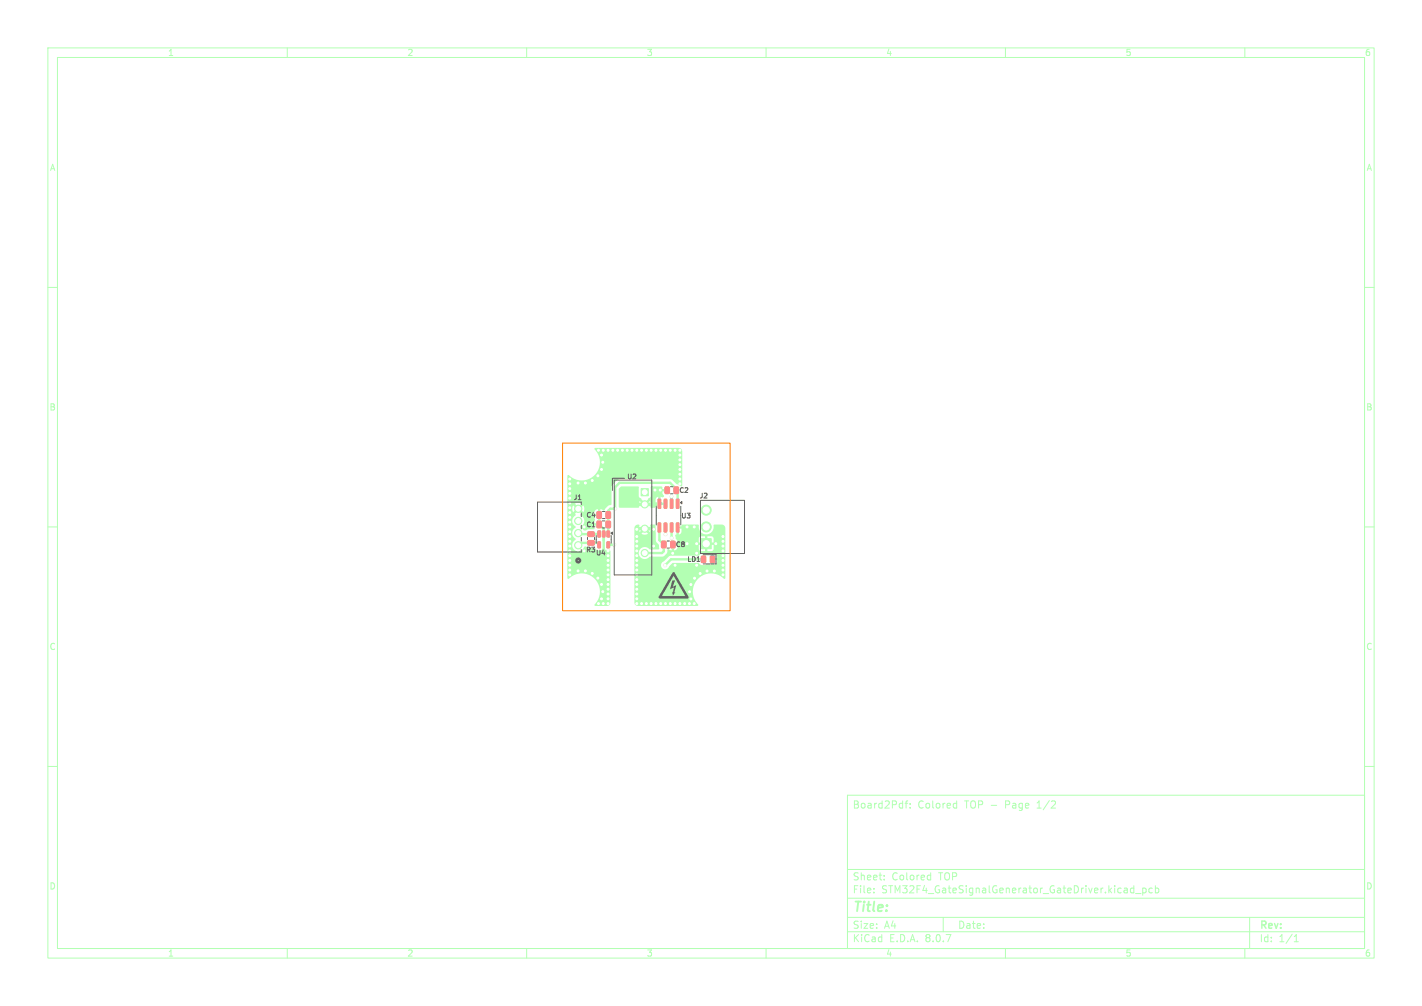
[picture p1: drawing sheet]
<svg xmlns="http://www.w3.org/2000/svg" width="297mm" height="210mm" viewBox="0 0 297 210" stroke-linecap="round" stroke-linejoin="round" font-family="sans-serif">
<g fill="none" stroke="#b3ffb3" stroke-width=".21">
<path d="M10 10h277v190h-277zM12 12h273v186h-273zM60 10v2M110 10v2M160 10v2M210 10v2M260 10v2M10 60h2M285 60h2M10 110h2M285 110h2M10 160h2"/>
<path d="M177 166h108v32h-108zM189 167.7h.6M189.6 167.2l-.4 .2v1.3M190.1 168.6v.1M190.1 167.8v.1M199.4 167.7l.4 .1M199.8 167.2v1.5M199.8 168.6l-.4 .1M285 160h2M60 198v2M110 198v2M160 198v2"/>
<path d="M177 194.5h108M177 191.5h108M177 187.5h108M177 181.5h108M182.5 186.3v.1M182.5 185.5v.1M184.7 183.6v.1M184.7 182.8v.1M194 182.7l.4 .1M194.4 182.2v1.5M194.4 183.6l-.4 .1M197 191.5v3"/>
<path d="M210 198v2M236.8 184.9v1.5M236.8 185.5l-.4-.1-.3 .3 .1 .6h.6M237.2 186.5h1.1M238.7 185.5l.4-.1 .3 .3-.2 .6h-.5M238.7 185.4v1.5M240.7 185.5l-.5-.1-.2 .3 .1 .6h.6M241.3 185.5l.4-.1 .3 .3-.1 .6h-.6M241.3 184.9v1.5M260 198v2M261 191.5v6.5M270.3 196.6h.9"/>
<path d="M270.3 195.5l.4-.4v1.5"/>
</g>
<g fill="#b3ffb3" stroke="#b3ffb3" stroke-width=".21">
<path d="M148.4 116.1h.7l.2 .1v1l-.2 .2-.5 .1-.3-.2z"/>
<path d="M146.5 116.1h.7l.2 .1v1l-.1 .2-.6 .1-.2-.2z"/>
<path d="M126.8 110.8l.5 .1-.1 1.2-.4-.1z"/>
<path d="M125.8 110.8l.6 .1-.1 1.2-.5-.1z"/>
<path d="M124.9 110.8l.5 .1-.1 1.2-.4-.1z"/>
<path d="M124.9 113.1l.5 .1-.1 1.2-.4-.1z"/>
<path d="M126.8 113.1l.5 .1-.1 1.2-.4-.1z"/>
<path d="M140.1 113l.7-.1 .2 .2v1l-.1 .3h-.6l-.2-.2z"/>
<path d="M138.2 113l.7-.1 .2 .2v1l-.1 .3h-.6l-.2-.2z"/>
<path d="M141.3 104.2l.5 .1-.1 1.8-.5-.1z"/>
<path d="M140 104.2l.6 .1-.1 1.8-.5-.1z"/>
<path d="M138.7 104.2l.6 .1-.1 1.8-.5-.1z"/>
<path d="M137.5 104.2l.5 .1-.1 1.8-.5-.1z"/>
<path d="M137.5 109.2h.5l-.1 1.9-.5-.1z"/>
<path d="M138.7 109.2h.6l-.1 1.9-.5-.1z"/>
<path d="M140 109.2h.6l-.1 1.9-.5-.1z"/>
<path d="M141.3 109.2h.5l-.1 1.9-.5-.1z"/>
<path d="M140.8 101.7l.7-.1 .2 .2v1l-.1 .2-.6 .1-.2-.2z"/>
<path d="M138.9 101.7l.7-.1 .2 .2v1l-.1 .2-.6 .1-.2-.2z"/>
<path d="M133.9 102h1.5v1.5h-1.5z"/>
<path d="M122.8 111.1l1.2-.1 .1 .2v.7l-.2 .1h-1l-.2-.2z"/>
<path d="M122.8 112.9l1.2-.1 .1 .3v.6l-.2 .1h-1l-.2-.2z"/>
<path d="M126.6 106.9l.7-.1 .2 .1v1.1l-.1 .2h-.6l-.2-.1z"/>
<path d="M124.7 106.9l.7-.1 .2 .1v1.1l-.1 .2h-.6l-.2-.1z"/>
<path d="M146.4 112.5h2.2v2.1h-2.2z"/>
<path d="M126.6 108.8h.7l.2 .1v1.1l-.1 .2h-.6l-.2-.1z"/>
<path d="M124.7 108.8h.7l.2 .1v1.1l-.1 .2h-.6l-.2-.1z"/>
<circle cx="134.7" cy="105.3" r=".75"/>
<circle cx="134.7" cy="110.4" r=".75"/>
<circle cx="134.7" cy="115.4" r=".75"/>
<circle cx="120.8" cy="113.8" r=".76"/>
<circle cx="120.8" cy="111.3" r=".76"/>
<circle cx="120.8" cy="108.7" r=".76"/>
<circle cx="120.8" cy="106.2" r=".76"/>
<circle cx="147.5" cy="110" r="1.05"/>
<circle cx="147.5" cy="106.5" r="1.05"/>
</g>
<g fill="#ececec" stroke="#ececec" stroke-width=".21">
<circle cx="133" cy="116" r=".35"/>
<circle cx="145" cy="126" r=".35"/>
<circle cx="139" cy="126" r=".35"/>
<circle cx="147.7" cy="119.2" r=".35"/>
<circle cx="136.5" cy="110.5" r=".35"/>
<circle cx="145.1" cy="120.7" r=".35"/>
<circle cx="133" cy="121" r=".35"/>
<circle cx="140.5" cy="115.5" r=".35"/>
<circle cx="149.5" cy="113.5" r=".35"/>
<circle cx="141" cy="118" r=".35"/>
<circle cx="133" cy="125" r=".35"/>
<circle cx="146.2" cy="119.7" r=".35"/>
<circle cx="141" cy="126" r=".35"/>
<circle cx="133" cy="120" r=".35"/>
<circle cx="151" cy="117" r=".35"/>
<circle cx="151" cy="120" r=".35"/>
<circle cx="133" cy="115" r=".35"/>
<circle cx="133" cy="123" r=".35"/>
<circle cx="136" cy="126" r=".35"/>
<circle cx="144" cy="126" r=".35"/>
<circle cx="151" cy="114" r=".35"/>
<circle cx="133" cy="124" r=".35"/>
<circle cx="151" cy="116" r=".35"/>
<circle cx="143.5" cy="113.5" r=".35"/>
<circle cx="133" cy="117" r=".35"/>
<circle cx="145.5" cy="113.5" r=".35"/>
<circle cx="137" cy="126" r=".35"/>
<circle cx="143.5" cy="110" r=".35"/>
<circle cx="144" cy="123.5" r=".35"/>
<circle cx="151" cy="119" r=".35"/>
<circle cx="133" cy="118" r=".35"/>
<circle cx="140" cy="126" r=".35"/>
<circle cx="133" cy="112" r=".35"/>
<circle cx="144.3" cy="122" r=".35"/>
<circle cx="143" cy="126" r=".35"/>
<circle cx="138" cy="126" r=".35"/>
<circle cx="151" cy="115" r=".35"/>
<circle cx="133" cy="110.5" r=".35"/>
<circle cx="133" cy="122" r=".35"/>
<circle cx="151" cy="112" r=".35"/>
<circle cx="133" cy="114" r=".35"/>
<circle cx="144.3" cy="125" r=".35"/>
<circle cx="145.5" cy="115.5" r=".35"/>
<circle cx="151" cy="113" r=".35"/>
<circle cx="133" cy="113" r=".35"/>
<circle cx="145" cy="110" r=".35"/>
<circle cx="135" cy="126" r=".35"/>
<circle cx="133" cy="119" r=".35"/>
<circle cx="151" cy="118" r=".35"/>
<circle cx="142" cy="126" r=".35"/>
<circle cx="134" cy="126" r=".35"/>
<circle cx="149.2" cy="119.2" r=".35"/>
<circle cx="145.5" cy="118" r=".35"/>
<circle cx="133" cy="126" r=".35"/>
<circle cx="136.5" cy="114" r=".35"/>
<circle cx="142" cy="99" r=".35"/>
<circle cx="119" cy="101" r=".35"/>
<circle cx="142" cy="94" r=".35"/>
<circle cx="127" cy="125" r=".35"/>
<circle cx="119" cy="109" r=".35"/>
<circle cx="119" cy="103" r=".35"/>
<circle cx="124.9" cy="120.7" r=".35"/>
<circle cx="142" cy="98" r=".35"/>
<circle cx="125.9" cy="96.5" r=".35"/>
<circle cx="119" cy="113" r=".35"/>
<circle cx="127" cy="120" r=".35"/>
<circle cx="136.8" cy="102.3" r=".35"/>
<circle cx="127" cy="117" r=".35"/>
<circle cx="125.6" cy="98" r=".35"/>
<circle cx="119" cy="100" r=".35"/>
<circle cx="139" cy="94" r=".35"/>
<circle cx="119" cy="115" r=".35"/>
<circle cx="132" cy="94" r=".35"/>
<circle cx="120.7" cy="119.2" r=".35"/>
<circle cx="120.7" cy="100.8" r=".35"/>
<circle cx="127" cy="118" r=".35"/>
<circle cx="125.9" cy="123.5" r=".35"/>
<circle cx="119" cy="111" r=".35"/>
<circle cx="134" cy="94" r=".35"/>
<circle cx="142" cy="96" r=".35"/>
<circle cx="124.9" cy="99.3" r=".35"/>
<circle cx="123.7" cy="100.3" r=".35"/>
<circle cx="119" cy="118" r=".35"/>
<circle cx="141" cy="94" r=".35"/>
<circle cx="119" cy="102" r=".35"/>
<circle cx="125.6" cy="125" r=".35"/>
<circle cx="126" cy="94" r=".35"/>
<circle cx="125" cy="126" r=".35"/>
<circle cx="142" cy="100" r=".35"/>
<circle cx="119" cy="105" r=".35"/>
<circle cx="136" cy="94" r=".35"/>
<circle cx="119" cy="107" r=".35"/>
<circle cx="127" cy="119" r=".35"/>
<circle cx="130" cy="94" r=".35"/>
<circle cx="119" cy="104" r=".35"/>
<circle cx="138" cy="94" r=".35"/>
<circle cx="119" cy="117" r=".35"/>
<circle cx="119" cy="108" r=".35"/>
<circle cx="127" cy="123" r=".35"/>
<circle cx="122.3" cy="100.8" r=".35"/>
<circle cx="119" cy="116" r=".35"/>
<circle cx="137" cy="94" r=".35"/>
<circle cx="125.6" cy="95" r=".35"/>
<circle cx="128" cy="94" r=".35"/>
<circle cx="142" cy="95" r=".35"/>
<circle cx="127" cy="124" r=".35"/>
<circle cx="131" cy="94" r=".35"/>
<circle cx="119" cy="110" r=".35"/>
<circle cx="140" cy="94" r=".35"/>
<circle cx="126" cy="126" r=".35"/>
<circle cx="127" cy="94" r=".35"/>
<circle cx="119" cy="114" r=".35"/>
<circle cx="135" cy="94" r=".35"/>
<circle cx="125.6" cy="122" r=".35"/>
<circle cx="137.9" cy="102.3" r=".35"/>
<circle cx="123.7" cy="119.7" r=".35"/>
<circle cx="142" cy="97" r=".35"/>
<circle cx="119" cy="112" r=".35"/>
<circle cx="119" cy="106" r=".35"/>
<circle cx="127" cy="122" r=".35"/>
<circle cx="119" cy="120" r=".35"/>
<circle cx="129" cy="94" r=".35"/>
<circle cx="119" cy="119" r=".35"/>
<circle cx="133" cy="94" r=".35"/>
<circle cx="122" cy="110" r=".35"/>
<circle cx="142" cy="101" r=".35"/>
<circle cx="127" cy="116" r=".35"/>
<circle cx="125" cy="94" r=".35"/>
<circle cx="122" cy="115" r=".35"/>
<circle cx="127" cy="126" r=".35"/>
<circle cx="127" cy="115" r=".35"/>
<circle cx="127" cy="121" r=".35"/>
<circle cx="122.3" cy="119.2" r=".35"/>
<circle cx="128.5" cy="106.2" r=".35"/>
<circle cx="140.3" cy="112.3" r=".35"/>
<circle cx="139" cy="111.5" r=".35"/>
<circle cx="138.9" cy="118" r=".35"/>
<circle cx="140.3" cy="103.6" r=".35"/>
<circle cx="128.3" cy="113.7" r=".35"/>
</g>
<path d="M132.8 105.3h4.8M133 110.5l.1-.1h3.3l.1 .1" fill="none" stroke="#b3ffb3" stroke-width=".75"/>
<g fill="none" stroke="#b3ffb3" stroke-width=".5">
<path d="M120.8 111.3l.2 .2h4.1M123.5 111.5h-.1M125.1 109.5l1 .9v4.8M125.1 107.5h.1M125.1 113.3h-3.8l-.5 .5M127 109.5h.1M128.3 113.7h-1.3M137.7 110.1v2.7l.9 .9v1.4l-.3 .3h-3.6M139 110.1v1.4M140.3 103.6v1.6M140.3 104.2h.1M140.3 112.3h.1"/>
<path d="M140.3 110.1v2.2M141.5 105.2v-2.6l-.3-.3v-.2l-1.2-1.3h-10.6l-.9 .9v4.5h-1l-.5 .4v4.9M146.9 116.8h-6.7l-1.3 1.2"/>
</g>
<g fill="#b3ffb3">
<path d="M132.7 109.8l.3-.3a.31 .31 0 0 1 .5 .3l-.1 .6 .1 .6 .1 .1 .6-.6 .3 .4-.5 .5 .8 .2 .6-.2-.6-.5 .3-.4 .6 .6 .1-.1 .1-.6-.1-.8 .9-.1 .2 .1 .1 3.3 .6 .9 .1 .7-.2 .2-1.9-.1a1.26 1.26 0 0 0-1.8-.1 1.26 1.26 0 0 0 0 1.9 1.26 1.26 0 0 0 1.8-.1l3-.2 .6-.6 .2-.9 .4 .2a1.23 1.23 0 0 0 1.7-.4v-.5h-.7v1h-.5v-1.1l.4-.4h.8v-.4l-.4-.6h4.8v.9h1v.5h-1l.2 1.1 1.1 .2v-1h.6v1l.9-.1 .3-.3v-.9h-.9v-.5h.9v-.9l-.3-.4h-.9v.9h-.6v-.9h-.9l-.4 .4h-4.8v-.4a.26 .26 0 0 1-.1-.3 .26 .26 0 0 1 .3-.1h.6l.3-.3 .1-.9h-.5v1.2h-.5v-1.3l.4-.4h.6l.2-.4h3.4a1.7 1.7 0 0 0 2.3 1.9l.7-.7 .2-1.2h1.9l.4 .5 .1 10.7-.1 .1a4 4 0 0 0-6.4 1.1 3.9 3.9 0 0 0 .9 4.4l-.2 .2h-12.4l-.6-.3-.2-.5v-7.7h5.6v.3a.86 .86 0 0 0 .8 .6 .86 .86 0 0 0 .8-.6l.9-.8h5.3l.7 .5 .8-.1 .4-.2 .3 .1a1.21 1.21 0 0 0 1.7-.4v-.4h-.7v1h-.5v-1.5h1.2v-.3l-.3-.5-.4-.1v.9h-.5v-.9h-.3a.56 .56 0 0 1-.9 0h-.9l-.6 .4h-5.8l-.4 .2-1 1a.87 .87 0 0 0-.6 .8h-5.6v-7.7z"/>
<path d="M118.5 99.2h.1a3.9 3.9 0 0 0 6.5-1.6 3.9 3.9 0 0 0-1-3.9l.2-.2h17.4l.5 .2 .3 .3v7.5h-.3l-.3-.3-.6-.1-.9-.9-.3-.2-11 .1-1.2 1.1-.2 .4v3.8l-.7 .2-.6 .6a.37 .37 0 0 1-.5 .3l-.5-.2v3.1l-.4 .3h-.9l.1 .6-.2 .2h-1.1a.85 .85 0 0 1-1.4-.3l-.2-.2 .6-.7 .1-.4h2.1v.3h.8v-1.4h-.8l.2 .7-.2 .4h-2.1a1.33 1.33 0 0 0-.7-1.3l.2-.3-.3-.3h2.9v.3h.8v-1l-.5 .1-.3 .6h-2.9l-.3-.3 .4-.4 .5 .6 .1-.1 .1-.6-.1-.6-.1-.1-.5 .6-.4-.4 .6-.5-.6-.3-.6 .1-.2 .2 .5 .5-.3 .4-.6-.6-.2 .7 .2 .7 .6-.6 .3 .4-.5 .6 .1 .2a1.36 1.36 0 0 0 0 2.4v.2a1.36 1.36 0 0 0 0 2.4v.1a1.31 1.31 0 0 0-.3 2.2 1.31 1.31 0 0 0 2.2-.7l.8 .2h1.3l.2 .3a.94 .94 0 0 0 1.6-.2h.2l.3 .4 .9 .1 .1 .2v10.7l-.2 .4-.3 .3h-2.7l-.1-.1a3.9 3.9 0 0 0-.4-5.9 3.8 3.8 0 0 0-5.1 .4l-.2-.2z"/>
<path d="M126 112.1l.3 .1v.5a.31 .31 0 0 1-.2 .4 .31 .31 0 0 1-.3-.5z"/>
<path d="M129.3 102l.5-.5 3.6 .1v2.1l1.1 1.1-.3 .4-.6-.6-.2 .7 .1 .6-.2 .1h-4l-.1-.2z"/>
<path d="M135.9 101.6l2.3-.1 .1 .2v.4h1v.3l-.1 .2h-.9l.1 .4 .2 .4a.29 .29 0 0 1 0 .3 .29 .29 0 0 1-.3 .1l-.3-.1v1.2l.9 .1 .1 .3-2.1 .1-.1 .6h-.9v-1l-.2-.4-.6 .6-.3-.4 .5-.5h1.6v.6h.6v-1.2l-.5 .3-.1 .3h-1.6l.6-.6z"/>
</g>
<g fill="#fff" stroke="#fff" stroke-width=".21">
<circle cx="133" cy="116" r=".2"/>
<circle cx="145" cy="126" r=".2"/>
<circle cx="139" cy="126" r=".2"/>
<circle cx="147.7" cy="119.2" r=".2"/>
<circle cx="136.5" cy="110.5" r=".2"/>
<circle cx="145.1" cy="120.7" r=".2"/>
<circle cx="133" cy="121" r=".2"/>
<circle cx="140.5" cy="115.5" r=".2"/>
<circle cx="149.5" cy="113.5" r=".2"/>
<circle cx="141" cy="118" r=".2"/>
<circle cx="133" cy="125" r=".2"/>
<circle cx="146.2" cy="119.7" r=".2"/>
<circle cx="141" cy="126" r=".2"/>
<circle cx="133" cy="120" r=".2"/>
<circle cx="151" cy="117" r=".2"/>
<circle cx="151" cy="120" r=".2"/>
<circle cx="133" cy="115" r=".2"/>
<circle cx="133" cy="123" r=".2"/>
<circle cx="136" cy="126" r=".2"/>
<circle cx="144" cy="126" r=".2"/>
<circle cx="151" cy="114" r=".2"/>
<circle cx="133" cy="124" r=".2"/>
<circle cx="151" cy="116" r=".2"/>
<circle cx="143.5" cy="113.5" r=".2"/>
<circle cx="133" cy="117" r=".2"/>
<circle cx="145.5" cy="113.5" r=".2"/>
<circle cx="137" cy="126" r=".2"/>
<circle cx="143.5" cy="110" r=".2"/>
<circle cx="144" cy="123.5" r=".2"/>
<circle cx="151" cy="119" r=".2"/>
<circle cx="133" cy="118" r=".2"/>
<circle cx="140" cy="126" r=".2"/>
<circle cx="133" cy="112" r=".2"/>
<circle cx="144.3" cy="122" r=".2"/>
<circle cx="143" cy="126" r=".2"/>
<circle cx="138" cy="126" r=".2"/>
<circle cx="151" cy="115" r=".2"/>
<circle cx="133" cy="110.5" r=".2"/>
<circle cx="133" cy="122" r=".2"/>
<circle cx="151" cy="112" r=".2"/>
<circle cx="133" cy="114" r=".2"/>
<circle cx="144.3" cy="125" r=".2"/>
<circle cx="145.5" cy="115.5" r=".2"/>
<circle cx="151" cy="113" r=".2"/>
<circle cx="133" cy="113" r=".2"/>
<circle cx="145" cy="110" r=".2"/>
<circle cx="135" cy="126" r=".2"/>
<circle cx="133" cy="119" r=".2"/>
<circle cx="151" cy="118" r=".2"/>
<circle cx="142" cy="126" r=".2"/>
<circle cx="134" cy="126" r=".2"/>
<circle cx="149.2" cy="119.2" r=".2"/>
<circle cx="145.5" cy="118" r=".2"/>
<circle cx="133" cy="126" r=".2"/>
<circle cx="136.5" cy="114" r=".2"/>
<circle cx="142" cy="99" r=".2"/>
<circle cx="119" cy="101" r=".2"/>
<circle cx="142" cy="94" r=".2"/>
<circle cx="127" cy="125" r=".2"/>
<circle cx="119" cy="109" r=".2"/>
<circle cx="119" cy="103" r=".2"/>
<circle cx="124.9" cy="120.7" r=".2"/>
<circle cx="142" cy="98" r=".2"/>
<circle cx="125.9" cy="96.5" r=".2"/>
<circle cx="119" cy="113" r=".2"/>
<circle cx="127" cy="120" r=".2"/>
<circle cx="136.8" cy="102.3" r=".2"/>
<circle cx="127" cy="117" r=".2"/>
<circle cx="125.6" cy="98" r=".2"/>
<circle cx="119" cy="100" r=".2"/>
<circle cx="139" cy="94" r=".2"/>
<circle cx="119" cy="115" r=".2"/>
<circle cx="132" cy="94" r=".2"/>
<circle cx="120.7" cy="119.2" r=".2"/>
<circle cx="120.7" cy="100.8" r=".2"/>
<circle cx="127" cy="118" r=".2"/>
<circle cx="125.9" cy="123.5" r=".2"/>
<circle cx="119" cy="111" r=".2"/>
<circle cx="134" cy="94" r=".2"/>
<circle cx="142" cy="96" r=".2"/>
<circle cx="124.9" cy="99.3" r=".2"/>
<circle cx="123.7" cy="100.3" r=".2"/>
<circle cx="119" cy="118" r=".2"/>
<circle cx="141" cy="94" r=".2"/>
<circle cx="119" cy="102" r=".2"/>
<circle cx="125.6" cy="125" r=".2"/>
<circle cx="126" cy="94" r=".2"/>
<circle cx="125" cy="126" r=".2"/>
<circle cx="142" cy="100" r=".2"/>
<circle cx="119" cy="105" r=".2"/>
<circle cx="136" cy="94" r=".2"/>
<circle cx="119" cy="107" r=".2"/>
<circle cx="127" cy="119" r=".2"/>
<circle cx="130" cy="94" r=".2"/>
<circle cx="119" cy="104" r=".2"/>
<circle cx="138" cy="94" r=".2"/>
<circle cx="119" cy="117" r=".2"/>
<circle cx="119" cy="108" r=".2"/>
<circle cx="127" cy="123" r=".2"/>
<circle cx="122.3" cy="100.8" r=".2"/>
<circle cx="119" cy="116" r=".2"/>
<circle cx="137" cy="94" r=".2"/>
<circle cx="125.6" cy="95" r=".2"/>
<circle cx="128" cy="94" r=".2"/>
<circle cx="142" cy="95" r=".2"/>
<circle cx="127" cy="124" r=".2"/>
<circle cx="131" cy="94" r=".2"/>
<circle cx="119" cy="110" r=".2"/>
<circle cx="140" cy="94" r=".2"/>
<circle cx="126" cy="126" r=".2"/>
<circle cx="127" cy="94" r=".2"/>
<circle cx="119" cy="114" r=".2"/>
<circle cx="135" cy="94" r=".2"/>
<circle cx="125.6" cy="122" r=".2"/>
<circle cx="137.9" cy="102.3" r=".2"/>
<circle cx="123.7" cy="119.7" r=".2"/>
<circle cx="142" cy="97" r=".2"/>
<circle cx="119" cy="112" r=".2"/>
<circle cx="119" cy="106" r=".2"/>
<circle cx="127" cy="122" r=".2"/>
<circle cx="119" cy="120" r=".2"/>
<circle cx="129" cy="94" r=".2"/>
<circle cx="119" cy="119" r=".2"/>
<circle cx="133" cy="94" r=".2"/>
<circle cx="122" cy="110" r=".2"/>
<circle cx="142" cy="101" r=".2"/>
<circle cx="127" cy="116" r=".2"/>
<circle cx="125" cy="94" r=".2"/>
<circle cx="122" cy="115" r=".2"/>
<circle cx="127" cy="126" r=".2"/>
<circle cx="127" cy="115" r=".2"/>
<circle cx="127" cy="121" r=".2"/>
<circle cx="122.3" cy="119.2" r=".2"/>
<circle cx="128.5" cy="106.2" r=".2"/>
<circle cx="140.3" cy="112.3" r=".2"/>
<circle cx="139" cy="111.5" r=".2"/>
<circle cx="138.9" cy="118" r=".2"/>
<circle cx="140.3" cy="103.6" r=".2"/>
<circle cx="128.3" cy="113.7" r=".2"/>
<circle cx="148.5" cy="123.5" r="1.6"/>
<circle cx="148.5" cy="96.5" r="1.6"/>
<circle cx="121.5" cy="96.5" r="1.6"/>
<circle cx="134.7" cy="102.7" r=".5"/>
<circle cx="134.7" cy="105.3" r=".5"/>
<circle cx="134.7" cy="110.4" r=".5"/>
<circle cx="134.7" cy="115.4" r=".5"/>
<circle cx="120.8" cy="113.8" r=".51"/>
<circle cx="120.8" cy="111.3" r=".51"/>
<circle cx="120.8" cy="108.8" r=".51"/>
<circle cx="120.8" cy="106.2" r=".51"/>
<circle cx="147.5" cy="113.5" r=".65"/>
<circle cx="147.5" cy="110" r=".65"/>
<circle cx="147.5" cy="106.5" r=".65"/>
<circle cx="121.5" cy="123.5" r="1.6"/>
</g>
<g fill="#ff8a8a" stroke="#ff8a8a" stroke-width=".21">
<path d="M148.4 116.1h.7l.2 .1v1l-.2 .2-.5 .1-.3-.2z"/>
<path d="M146.5 116.1h.7l.2 .1v1l-.1 .2-.6 .1-.2-.2z"/>
<path d="M126.8 110.8l.5 .1-.1 1.2-.4-.1z"/>
<path d="M125.8 110.8l.6 .1-.1 1.2-.5-.1z"/>
<path d="M124.9 110.8l.5 .1-.1 1.2-.4-.1z"/>
<path d="M124.9 113.1l.5 .1-.1 1.2-.4-.1z"/>
<path d="M126.8 113.1l.5 .1-.1 1.2-.4-.1z"/>
<path d="M140.1 113l.7-.1 .2 .2v1l-.1 .3h-.6l-.2-.2z"/>
<path d="M138.2 113l.7-.1 .2 .2v1l-.1 .3h-.6l-.2-.2z"/>
<path d="M141.3 104.2l.5 .1-.1 1.8-.5-.1z"/>
<path d="M140 104.2l.6 .1-.1 1.8-.5-.1z"/>
<path d="M138.7 104.2l.6 .1-.1 1.8-.5-.1z"/>
<path d="M137.5 104.2l.5 .1-.1 1.8-.5-.1z"/>
<path d="M137.5 109.2h.5l-.1 1.9-.5-.1z"/>
<path d="M138.7 109.2h.6l-.1 1.9-.5-.1z"/>
<path d="M140 109.2h.6l-.1 1.9-.5-.1z"/>
<path d="M141.3 109.2h.5l-.1 1.9-.5-.1z"/>
<path d="M140.8 101.7l.7-.1 .2 .2v1l-.1 .2-.6 .1-.2-.2z"/>
<path d="M138.9 101.7l.7-.1 .2 .2v1l-.1 .2-.6 .1-.2-.2z"/>
<path d="M122.8 111.1l1.2-.1 .1 .2v.7l-.2 .1h-1l-.2-.2z"/>
<path d="M122.8 112.9l1.2-.1 .1 .3v.6l-.2 .1h-1l-.2-.2z"/>
<path d="M126.6 106.9l.7-.1 .2 .1v1.1l-.1 .2h-.6l-.2-.1z"/>
<path d="M124.7 106.9l.7-.1 .2 .1v1.1l-.1 .2h-.6l-.2-.1z"/>
<path d="M126.6 108.8h.7l.2 .1v1.1l-.1 .2h-.6l-.2-.1z"/>
<path d="M124.7 108.8h.7l.2 .1v1.1l-.1 .2h-.6l-.2-.1z"/>
</g>
<g fill="#626262">
<path d="M140.4 121.2h.6l-.5 1.3 .8-.4-.5 1.6 .3-.1-.5 .7-.2-.8 .2 .1 .2-1-.9 .4z"/>
<path d="M140.5 119.5h.4l2.9 5.1-.1 .3h-5.9l-.2-.1 .1-.4h5.4l-2.4-4.2-2.5 4.2h-.5z"/>
</g>
<g fill="none" stroke="#626262" stroke-width=".21">
<path d="M130.4 99.8h-2.5v2.6M121.4 105.3v-.5h-9.1v10.4h9.1v-.5M121.4 107.1v.8M121.4 109.6v.8M121.4 112.2v.7M122.7 112.2v.4M124.2 112.2v.4M124.5 111.8v1.6M125.8 108.7h.6M125.8 110.2h.6M125.8 106.8h.6M125.8 108.3h.6"/>
<path d="M127.6 111.8v1.6M128.3 100.2h7.8v19.8h-7.8zM137.1 105.7v3.9M139.3 112.9h.6M139.3 114.4h.6M140 101.6h.6M140 103.1h.6M142.2 105.7v3.9M146.3 104.5h9.2v11.1h-9.2zM146.9 115.8h2.7v1.9h-2.7"/>
</g>
<g fill="#626262" stroke="#626262" stroke-width=".21">
<path d="M127.6 111.3l.3-.2v.4z"/>
<path d="M142.1 104.9l.3-.2v.5z"/>
</g>
<circle cx="120.8" cy="117" r=".38" fill="none" stroke="#626262" stroke-width=".51"/>
<path d="M117.5 92.5h35v35h-35z" fill="none" stroke="#ff8000" stroke-width=".21"/>
<text font-size="2.8" fill="#b3ffb3" x="178" y="190.9">Title:</text>
<g font-size="2.1" fill="#b3ffb3">
<text x="178" y="169">Board2Pdf:</text>
<text x="191.7" y="169">Colored</text>
<text x="201.5" y="169">TOP -</text>
<text x="210.2" y="169">Page</text>
<text x="217" y="169">1/2</text>
<text x="178" y="184">Sheet:</text>
<text x="186.2" y="184">Colored</text>
<text x="196.1" y="184">TOP</text>
<text x="178" y="186.7">File:</text>
<text x="184.1" y="186.7">STM32F4_GateSignalGenerator_GateDriver.kicad_pcb</text>
<text x="178" y="196.9">KiCad</text>
<text x="178" y="194.1">Size:</text>
<text x="184.7" y="194.1">A4</text>
<text x="185.7" y="196.9">E.D.A.</text>
<text x="193.3" y="196.9">8.0.7</text>
<text x="200" y="194.1">Date:</text>
<text x="263" y="194.3">Rev:</text>
<text x="263" y="196.9">Id:</text>
<text x="267.1" y="196.9">1/1</text>
</g>
<g font-size="1.8" fill="#b3ffb3">
<text x="35" y="11.9">1</text>
<text x="85" y="11.9">2</text>
<text x="135" y="11.9">3</text>
<text x="185" y="11.9">4</text>
<text x="235" y="11.9">5</text>
<text x="285" y="11.9">6</text>
<text x="10.3" y="35.9">A</text>
<text x="285.4" y="35.9">A</text>
<text x="10.3" y="85.9">B</text>
<text x="285.3" y="85.9">B</text>
<text x="10.3" y="135.9">C</text>
<text x="285.3" y="135.9">C</text>
<text x="10.3" y="185.9">D</text>
<text x="285.3" y="185.9">D</text>
<text x="35" y="199.9">1</text>
<text x="85" y="199.9">2</text>
<text x="135" y="199.9">3</text>
<text x="185" y="199.9">4</text>
<text x="235" y="199.9">5</text>
<text x="285" y="199.9">6</text>
</g>
<g font-size="1.4" fill="#626262">
<text x="130.9" y="100.2">U2</text>
<text x="119.7" y="104.6">J1</text>
<text x="141.8" y="103.1">C2</text>
<text x="146" y="104.2">J2</text>
<text x="122.3" y="108.3">C4</text>
<text x="122.3" y="110.3">C1</text>
<text x="142.2" y="108.4">U3</text>
<text x="122.3" y="115.5">R3</text>
<text x="124.4" y="116.1">U4</text>
<text x="141" y="114.4">C8</text>
<text x="143.5" y="117.5">LD1</text>
</g>
</svg>
